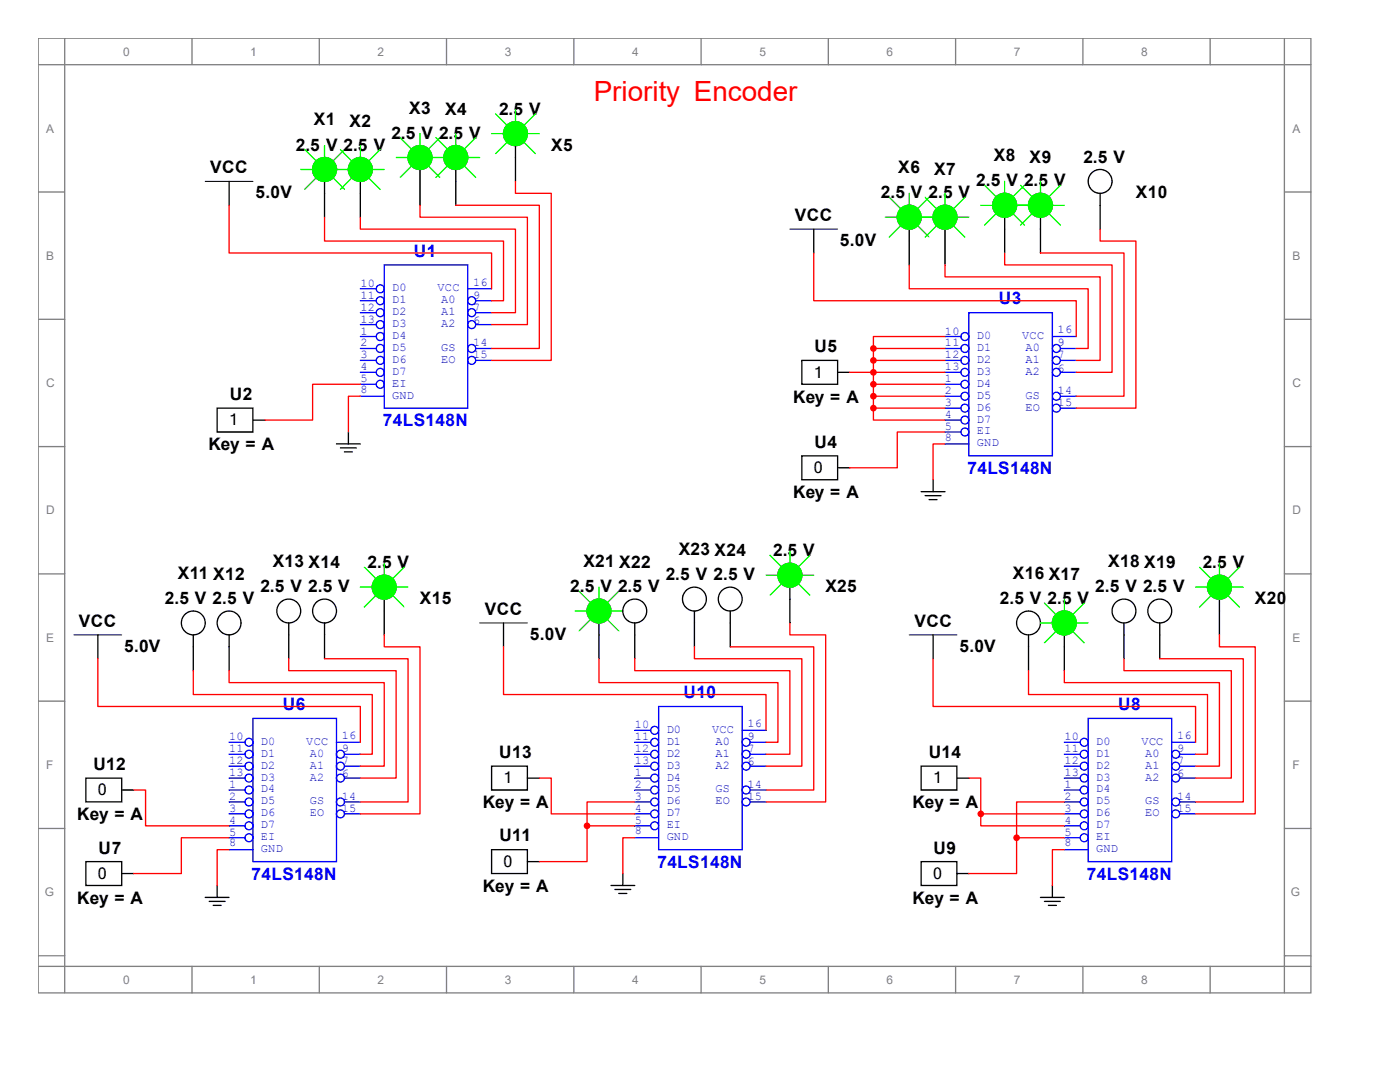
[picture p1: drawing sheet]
<svg xmlns="http://www.w3.org/2000/svg" width="279mm" height="216mm" viewBox="0 0 279 216" stroke-linecap="round" stroke-linejoin="round" font-family="sans-serif">
<g fill="none" stroke="#808080" stroke-width=".26">
<path d="M7.6 7.6h254v190.5h-254zM7.6 12.9h254M12.9 7.6v190.5M38.3 7.6v5.3M63.7 7.6v5.3M89.1 7.6v5.3M114.5 7.6v5.3M139.9 7.6v5.3M165.3 7.6v5.3M190.7 7.6v5.3M216.1 7.6v5.3M241.5 7.6v5.3"/>
<path d="M256.3 7.6v190.5M7.6 38.3h5.3M256.3 38.3h5.3M7.6 63.7h5.3M256.3 63.7h5.3M7.6 89.1h5.3M256.3 89.1h5.3M7.6 114.5h5.3M256.3 114.5h5.3M7.6 139.9h5.3M256.3 139.9h5.3M7.6 165.3h5.3"/>
<path d="M256.3 165.3h5.3M7.6 190.7h5.3M7.6 192.8h254M38.3 192.8v5.3M63.7 192.8v5.3M89.1 192.8v5.3M114.5 192.8v5.3M139.9 192.8v5.3M165.3 192.8v5.3M190.7 192.8v5.3M216.1 192.8v5.3M241.5 192.8v5.3"/>
<path d="M256.3 190.7h5.3"/>
</g>
<path d="M76.7 52.9h16.6v28.5h-16.6z" fill="none" stroke="#00f" stroke-width=".26"/>
<g fill="none" stroke="#00f" stroke-width=".26">
<path d="M94.9 60h3.2"/>
<circle cx="94.1" cy="60" r=".79"/>
</g>
<g fill="none" stroke="#00f" stroke-width=".26">
<path d="M94.9 62.4h3.2"/>
<circle cx="94.1" cy="62.4" r=".79"/>
</g>
<g fill="none" stroke="#00f" stroke-width=".26">
<path d="M94.9 64.8h3.2"/>
<circle cx="94.1" cy="64.8" r=".79"/>
</g>
<g fill="none" stroke="#00f" stroke-width=".26">
<path d="M94.9 69.5h3.2"/>
<circle cx="94.1" cy="69.5" r=".79"/>
</g>
<g fill="none" stroke="#00f" stroke-width=".26">
<path d="M71.9 64.8h3.2"/>
<circle cx="75.9" cy="64.8" r=".79"/>
</g>
<g fill="none" stroke="#00f" stroke-width=".26">
<path d="M71.9 67.2h3.2"/>
<circle cx="75.9" cy="67.2" r=".79"/>
</g>
<g fill="none" stroke="#00f" stroke-width=".26">
<path d="M71.9 69.5h3.2"/>
<circle cx="75.9" cy="69.5" r=".79"/>
</g>
<g fill="none" stroke="#00f" stroke-width=".26">
<path d="M71.9 62.4h3.2"/>
<circle cx="75.9" cy="62.4" r=".79"/>
</g>
<g fill="none" stroke="#00f" stroke-width=".26">
<path d="M71.9 60h3.2"/>
<circle cx="75.9" cy="60" r=".79"/>
</g>
<g fill="none" stroke="#00f" stroke-width=".26">
<path d="M71.9 57.6h3.2"/>
<circle cx="75.9" cy="57.6" r=".79"/>
</g>
<g fill="none" stroke="#00f" stroke-width=".26">
<path d="M71.9 74.3h3.2"/>
<circle cx="75.9" cy="74.3" r=".79"/>
</g>
<g fill="none" stroke="#00f" stroke-width=".26">
<path d="M71.9 71.9h3.2"/>
<circle cx="75.9" cy="71.9" r=".79"/>
</g>
<g fill="none" stroke="#00f" stroke-width=".26">
<path d="M71.9 76.7h3.2"/>
<circle cx="75.9" cy="76.7" r=".79"/>
</g>
<g fill="none" stroke="#00f" stroke-width=".26">
<path d="M94.9 71.9h3.2"/>
<circle cx="94.1" cy="71.9" r=".79"/>
</g>
<path d="M71.9 79.1h4.8" fill="none" stroke="#00f" stroke-width=".26"/>
<path d="M93.3 57.6h4.8M193.4 62.4h16.6v28.6h-16.6z" fill="none" stroke="#00f" stroke-width=".26"/>
<g fill="none" stroke="#000" stroke-width=".26">
<path d="M45.7 36.2v4.8M64.8 36.2v7.1M71.9 36.2v7.1M83.8 33.8v7.2M91 33.8v7.2M102.9 29.1v7.1M43.3 81.4h7.2v4.8h-7.2zM50.5 83.8h2.4M67.2 88.6h4.7M67.9 89.4h3.2M68.7 90.2h1.6M69.5 86.2v2.4"/>
<circle cx="64.8" cy="33.8" r="2.38"/>
<circle cx="71.9" cy="33.8" r="2.38"/>
<circle cx="83.8" cy="31.4" r="2.38"/>
<circle cx="91" cy="31.4" r="2.38"/>
<circle cx="102.9" cy="26.7" r="2.38"/>
</g>
<path d="M41 36.2h9.5" fill="none" stroke="#000" stroke-width=".2"/>
<path d="M102.9 36.2v2.4h7.1v33.3h-11.9M45.7 41v9.5h52.4v7.1M64.8 43.3v4.8h35.7v11.9h-2.4M71.9 43.3v2.4h31v16.7h-4.8M83.8 41v2.3h21.5v21.5h-7.2M91 41h16.6v28.5h-9.5M71.9 79.1h-2.4v7.1M71.9 76.7h-9.5v7.1h-9.5" fill="none" stroke="#f00" stroke-width=".26"/>
<g fill="none" stroke="#0f0" stroke-width=".26">
<path d="M60 33.8h2.4M60.8 29.8l2.4 2.4M63.2 35.4l-2.4 2.4M64.8 29.1v2.3M66.4 35.4l2.3 2.4M67.2 33.8h2.3M67.9 29.8l2.4 2.4M68.7 29.8l-2.3 2.4M70.3 35.4l-2.4 2.4M71.9 29.1v2.3M73.5 35.4l2.4 2.4M74.3 33.8h2.4"/>
<path d="M75.9 29.8l-2.4 2.4M79.1 31.4h2.3M79.9 27.5l2.3 2.3M82.2 33l-2.3 2.4M83.8 26.7v2.4M85.4 33l2.4 2.4M86.2 31.4h2.4M87 27.5l2.4 2.3M87.8 27.5l-2.4 2.3M89.4 33l-2.4 2.4M91 26.7v2.4M92.6 33l2.3 2.4"/>
<path d="M93.3 31.4h2.4M94.9 27.5l-2.3 2.3M98.1 26.7h2.4M98.9 22.7l2.4 2.4M101.3 28.3l-2.4 2.3M102.9 21.9v2.4M104.5 28.3l2.3 2.3M105.3 26.7h2.3M106.8 22.7l-2.3 2.4"/>
</g>
<g fill="#0f0" stroke="#0f0" stroke-width=".26">
<circle cx="64.8" cy="33.8" r="2.38"/>
<circle cx="71.9" cy="33.8" r="2.38"/>
<circle cx="83.8" cy="31.4" r="2.38"/>
<circle cx="91" cy="31.4" r="2.38"/>
<circle cx="102.9" cy="26.7" r="2.38"/>
</g>
<g fill="none" stroke="#00f" stroke-width=".26">
<path d="M211.6 69.5h3.2"/>
<circle cx="210.8" cy="69.5" r=".79"/>
</g>
<g fill="none" stroke="#00f" stroke-width=".26">
<path d="M211.6 71.9h3.2"/>
<circle cx="210.8" cy="71.9" r=".79"/>
</g>
<g fill="none" stroke="#00f" stroke-width=".26">
<path d="M211.6 74.3h3.2"/>
<circle cx="210.8" cy="74.3" r=".79"/>
</g>
<g fill="none" stroke="#00f" stroke-width=".26">
<path d="M211.6 79.1h3.2"/>
<circle cx="210.8" cy="79.1" r=".79"/>
</g>
<g fill="none" stroke="#00f" stroke-width=".26">
<path d="M188.6 74.3h3.2"/>
<circle cx="192.6" cy="74.3" r=".79"/>
</g>
<g fill="none" stroke="#00f" stroke-width=".26">
<path d="M188.6 76.7h3.2"/>
<circle cx="192.6" cy="76.7" r=".79"/>
</g>
<g fill="none" stroke="#00f" stroke-width=".26">
<path d="M188.6 79.1h3.2"/>
<circle cx="192.6" cy="79.1" r=".79"/>
</g>
<g fill="none" stroke="#00f" stroke-width=".26">
<path d="M188.6 71.9h3.2"/>
<circle cx="192.6" cy="71.9" r=".79"/>
</g>
<g fill="none" stroke="#00f" stroke-width=".26">
<path d="M188.6 69.5h3.2"/>
<circle cx="192.6" cy="69.5" r=".79"/>
</g>
<g fill="none" stroke="#00f" stroke-width=".26">
<path d="M188.6 67.2h3.2"/>
<circle cx="192.6" cy="67.2" r=".79"/>
</g>
<g fill="none" stroke="#00f" stroke-width=".26">
<path d="M188.6 83.8h3.2"/>
<circle cx="192.6" cy="83.8" r=".79"/>
</g>
<g fill="none" stroke="#00f" stroke-width=".26">
<path d="M188.6 81.4h3.2"/>
<circle cx="192.6" cy="81.4" r=".79"/>
</g>
<g fill="none" stroke="#00f" stroke-width=".26">
<path d="M188.6 86.2h3.2"/>
<circle cx="192.6" cy="86.2" r=".79"/>
</g>
<g fill="none" stroke="#00f" stroke-width=".26">
<path d="M211.6 81.4h3.2"/>
<circle cx="210.8" cy="81.4" r=".79"/>
</g>
<path d="M188.6 88.6h4.8" fill="none" stroke="#00f" stroke-width=".26"/>
<path d="M210 67.2h4.8M217.2 143.4h16.6v28.5h-16.6z" fill="none" stroke="#00f" stroke-width=".26"/>
<g fill="none" stroke="#000" stroke-width=".26">
<path d="M219.6 38.6v7.1M162.4 45.7v4.8M181.5 45.7v7.2M188.6 45.7v7.2M200.5 43.3v7.2M207.6 43.3v7.2M160 71.9h7.2v4.8h-7.2zM167.2 74.3h2.3M160 91h7.2v4.7h-7.2zM167.2 93.3h2.3M183.8 98.1h4.8M184.6 98.9h3.2"/>
<path d="M185.4 99.7h1.6M186.2 95.7v2.4"/>
<circle cx="219.6" cy="36.2" r="2.38"/>
<circle cx="181.5" cy="43.3" r="2.38"/>
<circle cx="188.6" cy="43.3" r="2.38"/>
<circle cx="200.5" cy="41" r="2.38"/>
<circle cx="207.6" cy="41" r="2.38"/>
</g>
<path d="M157.6 45.7h9.6" fill="none" stroke="#000" stroke-width=".2"/>
<g fill="none" stroke="#0f0" stroke-width=".26">
<path d="M177.5 39.4l2.4 2.4M181.5 38.6v2.4M184.6 39.4l2.4 2.4M185.4 39.4l-2.4 2.4M188.6 38.6v2.4M192.6 39.4l-2.4 2.4M196.5 37l2.4 2.4M200.5 36.2v2.4M203.7 37l2.4 2.4M204.5 37l-2.4 2.4M207.6 36.2v2.4M211.6 37l-2.4 2.4"/>
<path d="M176.7 43.3h2.4M179.9 44.9l-2.4 2.4M183 44.9l2.4 2.4M183.8 43.3h2.4M187 44.9l-2.4 2.4M190.2 44.9l2.4 2.4M191 43.3h2.4M195.7 41h2.4M198.9 42.5l-2.4 2.4M202.1 42.5l2.4 2.4M202.9 41h2.4M206.1 42.5l-2.4 2.4"/>
<path d="M209.2 42.5l2.4 2.4M210 41h2.4"/>
</g>
<g fill="#0f0" stroke="#0f0" stroke-width=".26">
<circle cx="181.5" cy="43.3" r="2.38"/>
<circle cx="188.6" cy="43.3" r="2.38"/>
<circle cx="200.5" cy="41" r="2.38"/>
<circle cx="207.6" cy="41" r="2.38"/>
</g>
<g fill="none" stroke="#f00" stroke-width=".26">
<path d="M162.4 50.5v9.5h52.4v7.2M181.5 52.9v4.7h35.7v11.9h-2.4M188.6 52.9v2.3h31v16.7h-4.8M200.5 50.5v2.4h21.4v21.4h-7.1M207.6 50.5h16.7v28.6h-9.5M219.6 45.7v2.4h7.1v33.3h-11.9M169.5 74.3h19.1M174.3 69.5h14.3M174.3 69.5v11.9M174.3 71.9h14.3M174.3 76.7h14.3M174.3 79.1h14.3"/>
<path d="M188.6 67.2h-14.3v2.3M174.3 81.4v2.4h14.3M174.3 81.4h14.3M188.6 88.6h-2.4v7.1M188.6 86.2h-9.5v7.1h-9.6"/>
</g>
<g fill="#f00" stroke="#f00" stroke-width=".26">
<circle cx="174.3" cy="74.3" r=".53"/>
<circle cx="174.3" cy="69.5" r=".53"/>
<circle cx="174.3" cy="71.9" r=".53"/>
<circle cx="174.3" cy="76.7" r=".53"/>
<circle cx="174.3" cy="79.1" r=".53"/>
<circle cx="174.3" cy="81.4" r=".53"/>
</g>
<g fill="none" stroke="#00f" stroke-width=".26">
<path d="M235.4 150.5h3.2"/>
<circle cx="234.6" cy="150.5" r=".79"/>
</g>
<g fill="none" stroke="#00f" stroke-width=".26">
<path d="M235.4 152.9h3.2"/>
<circle cx="234.6" cy="152.9" r=".79"/>
</g>
<g fill="none" stroke="#00f" stroke-width=".26">
<path d="M235.4 155.3h3.2"/>
<circle cx="234.6" cy="155.3" r=".79"/>
</g>
<g fill="none" stroke="#00f" stroke-width=".26">
<path d="M235.4 160h3.2"/>
<circle cx="234.6" cy="160" r=".79"/>
</g>
<g fill="none" stroke="#00f" stroke-width=".26">
<path d="M212.4 155.3h3.2"/>
<circle cx="216.4" cy="155.3" r=".79"/>
</g>
<g fill="none" stroke="#00f" stroke-width=".26">
<path d="M212.4 157.6h3.2"/>
<circle cx="216.4" cy="157.6" r=".79"/>
</g>
<g fill="none" stroke="#00f" stroke-width=".26">
<path d="M212.4 160h3.2"/>
<circle cx="216.4" cy="160" r=".79"/>
</g>
<g fill="none" stroke="#00f" stroke-width=".26">
<path d="M212.4 152.9h3.2"/>
<circle cx="216.4" cy="152.9" r=".79"/>
</g>
<g fill="none" stroke="#00f" stroke-width=".26">
<path d="M212.4 150.5h3.2"/>
<circle cx="216.4" cy="150.5" r=".79"/>
</g>
<g fill="none" stroke="#00f" stroke-width=".26">
<path d="M212.4 148.1h3.2"/>
<circle cx="216.4" cy="148.1" r=".79"/>
</g>
<g fill="none" stroke="#00f" stroke-width=".26">
<path d="M212.4 164.8h3.2"/>
<circle cx="216.4" cy="164.8" r=".79"/>
</g>
<g fill="none" stroke="#00f" stroke-width=".26">
<path d="M212.4 162.4h3.2"/>
<circle cx="216.4" cy="162.4" r=".79"/>
</g>
<g fill="none" stroke="#00f" stroke-width=".26">
<path d="M212.4 167.2h3.2"/>
<circle cx="216.4" cy="167.2" r=".79"/>
</g>
<g fill="none" stroke="#00f" stroke-width=".26">
<path d="M235.4 162.4h3.2"/>
<circle cx="234.6" cy="162.4" r=".79"/>
</g>
<path d="M212.4 169.5h4.8" fill="none" stroke="#00f" stroke-width=".26"/>
<path d="M50.5 143.4h16.7v28.5h-16.7zM233.8 148.1h4.8" fill="none" stroke="#00f" stroke-width=".26"/>
<g fill="none" stroke="#000" stroke-width=".26">
<path d="M243.4 119.5v7.2M186.2 126.7v4.7M205.3 126.7v7.1M212.4 126.7v7.1M224.3 124.3v7.1M231.5 124.3v7.1M183.8 171.9h7.2v4.8h-7.2zM191 174.3h2.4M207.6 179.1h4.8M208.4 179.9h3.2M210 176.7v2.4M209.2 180.7h1.6"/>
<circle cx="243.4" cy="117.2" r="2.38"/>
<circle cx="205.3" cy="124.3" r="2.38"/>
<circle cx="212.4" cy="124.3" r="2.38"/>
<circle cx="224.3" cy="121.9" r="2.38"/>
<circle cx="231.5" cy="121.9" r="2.38"/>
</g>
<path d="M181.5 126.7h9.5" fill="none" stroke="#000" stroke-width=".2"/>
<g fill="none" stroke="#0f0" stroke-width=".26">
<path d="M212.4 119.5v2.4M238.6 117.2h2.4M239.4 113.2l2.4 2.4M241.8 118.7l-2.4 2.4M243.4 112.4v2.4M245 118.7l2.3 2.4M245.7 117.2h2.4M247.3 113.2l-2.3 2.4M207.6 124.3h2.4M208.4 120.3l2.4 2.4M210.8 125.9l-2.4 2.4M214 125.9l2.4 2.4"/>
<path d="M214.8 124.3h2.4M216.4 120.3l-2.4 2.4"/>
</g>
<g fill="#0f0" stroke="#0f0" stroke-width=".26">
<circle cx="212.4" cy="124.3" r="2.38"/>
<circle cx="243.4" cy="117.2" r="2.38"/>
</g>
<path d="M186.2 131.4v9.6h52.4v7.1M205.3 133.8v4.8h35.7v11.9h-2.4M212.4 133.8v2.4h31v16.7h-4.8M224.3 131.4v2.4h21.4v21.5h-7.1M231.5 131.4h16.6v28.6h-9.5M243.4 126.7v2.4h7.1v33.3h-11.9M212.4 169.5h-2.4v7.2" fill="none" stroke="#f00" stroke-width=".26"/>
<g fill="none" stroke="#00f" stroke-width=".26">
<path d="M68.7 150.5h3.2"/>
<circle cx="67.9" cy="150.5" r=".79"/>
</g>
<g fill="none" stroke="#00f" stroke-width=".26">
<path d="M68.7 152.9h3.2"/>
<circle cx="67.9" cy="152.9" r=".79"/>
</g>
<g fill="none" stroke="#00f" stroke-width=".26">
<path d="M68.7 155.3h3.2"/>
<circle cx="67.9" cy="155.3" r=".79"/>
</g>
<g fill="none" stroke="#00f" stroke-width=".26">
<path d="M68.7 160h3.2"/>
<circle cx="67.9" cy="160" r=".79"/>
</g>
<g fill="none" stroke="#00f" stroke-width=".26">
<path d="M45.7 155.3h3.2"/>
<circle cx="49.7" cy="155.3" r=".79"/>
</g>
<g fill="none" stroke="#00f" stroke-width=".26">
<path d="M45.7 157.6h3.2"/>
<circle cx="49.7" cy="157.6" r=".79"/>
</g>
<g fill="none" stroke="#00f" stroke-width=".26">
<path d="M45.7 160h3.2"/>
<circle cx="49.7" cy="160" r=".79"/>
</g>
<g fill="none" stroke="#00f" stroke-width=".26">
<path d="M45.7 152.9h3.2"/>
<circle cx="49.7" cy="152.9" r=".79"/>
</g>
<g fill="none" stroke="#00f" stroke-width=".26">
<path d="M45.7 150.5h3.2"/>
<circle cx="49.7" cy="150.5" r=".79"/>
</g>
<g fill="none" stroke="#00f" stroke-width=".26">
<path d="M45.7 148.1h3.2"/>
<circle cx="49.7" cy="148.1" r=".79"/>
</g>
<g fill="none" stroke="#00f" stroke-width=".26">
<path d="M45.7 164.8h3.2"/>
<circle cx="49.7" cy="164.8" r=".79"/>
</g>
<g fill="none" stroke="#00f" stroke-width=".26">
<path d="M45.7 162.4h3.2"/>
<circle cx="49.7" cy="162.4" r=".79"/>
</g>
<g fill="none" stroke="#00f" stroke-width=".26">
<path d="M45.7 167.2h3.2"/>
<circle cx="49.7" cy="167.2" r=".79"/>
</g>
<g fill="none" stroke="#00f" stroke-width=".26">
<path d="M68.7 162.4h3.2"/>
<circle cx="67.9" cy="162.4" r=".79"/>
</g>
<path d="M45.7 169.5h4.8" fill="none" stroke="#00f" stroke-width=".26"/>
<path d="M67.2 148.1h4.7M131.4 141h16.7v28.5h-16.7z" fill="none" stroke="#00f" stroke-width=".26"/>
<g fill="none" stroke="#000" stroke-width=".26">
<path d="M76.7 119.5v7.2M19.5 126.7v4.7M38.6 126.7v7.1M45.7 126.7v7.1M57.6 124.3v7.1M64.8 124.3v7.1M17.1 171.9h7.2v4.8h-7.2zM24.3 174.3h2.4M41 179.1h4.7M41.8 179.9h3.1M43.3 176.7v2.4M42.5 180.7h1.6"/>
<circle cx="76.7" cy="117.2" r="2.38"/>
<circle cx="38.6" cy="124.3" r="2.38"/>
<circle cx="45.7" cy="124.3" r="2.38"/>
<circle cx="57.6" cy="121.9" r="2.38"/>
<circle cx="64.8" cy="121.9" r="2.38"/>
</g>
<path d="M14.8 126.7h9.5" fill="none" stroke="#000" stroke-width=".2"/>
<path d="M71.9 117.2h2.4M72.7 113.2l2.4 2.4M75.1 118.7l-2.4 2.4M76.7 112.4v2.4M78.3 118.7l2.3 2.4M79.1 117.2h2.3M80.6 113.2l-2.3 2.4" fill="none" stroke="#0f0" stroke-width=".26"/>
<circle cx="76.7" cy="117.2" r="2.38" fill="#0f0" stroke="#0f0" stroke-width=".26"/>
<path d="M19.5 131.4v9.6h52.4v7.1M38.6 133.8v4.8h35.7v11.9h-2.4M45.7 133.8v2.4h31v16.7h-4.8M57.6 131.4v2.4h21.5v21.5h-7.2M64.8 131.4h16.6v28.6h-9.5M76.7 126.7v2.4h7.1v33.3h-11.9M45.7 169.5h-2.4v7.2M45.7 167.2h-9.5v7.1h-9.5" fill="none" stroke="#f00" stroke-width=".26"/>
<g fill="none" stroke="#00f" stroke-width=".26">
<path d="M149.7 148.1h3.2"/>
<circle cx="148.9" cy="148.1" r=".79"/>
</g>
<g fill="none" stroke="#00f" stroke-width=".26">
<path d="M149.7 150.5h3.2"/>
<circle cx="148.9" cy="150.5" r=".79"/>
</g>
<g fill="none" stroke="#00f" stroke-width=".26">
<path d="M149.7 152.9h3.2"/>
<circle cx="148.9" cy="152.9" r=".79"/>
</g>
<g fill="none" stroke="#00f" stroke-width=".26">
<path d="M149.7 157.6h3.2"/>
<circle cx="148.9" cy="157.6" r=".79"/>
</g>
<g fill="none" stroke="#00f" stroke-width=".26">
<path d="M126.7 152.9h3.2"/>
<circle cx="130.7" cy="152.9" r=".79"/>
</g>
<g fill="none" stroke="#00f" stroke-width=".26">
<path d="M126.7 155.3h3.2"/>
<circle cx="130.7" cy="155.3" r=".79"/>
</g>
<g fill="none" stroke="#00f" stroke-width=".26">
<path d="M126.7 157.6h3.2"/>
<circle cx="130.7" cy="157.6" r=".79"/>
</g>
<g fill="none" stroke="#00f" stroke-width=".26">
<path d="M126.7 150.5h3.2"/>
<circle cx="130.7" cy="150.5" r=".79"/>
</g>
<g fill="none" stroke="#00f" stroke-width=".26">
<path d="M126.7 148.1h3.2"/>
<circle cx="130.7" cy="148.1" r=".79"/>
</g>
<g fill="none" stroke="#00f" stroke-width=".26">
<path d="M126.7 145.7h3.2"/>
<circle cx="130.7" cy="145.7" r=".79"/>
</g>
<g fill="none" stroke="#00f" stroke-width=".26">
<path d="M126.7 162.4h3.2"/>
<circle cx="130.7" cy="162.4" r=".79"/>
</g>
<g fill="none" stroke="#00f" stroke-width=".26">
<path d="M126.7 160h3.2"/>
<circle cx="130.7" cy="160" r=".79"/>
</g>
<g fill="none" stroke="#00f" stroke-width=".26">
<path d="M126.7 164.8h3.2"/>
<circle cx="130.7" cy="164.8" r=".79"/>
</g>
<g fill="none" stroke="#00f" stroke-width=".26">
<path d="M149.7 160h3.2"/>
<circle cx="148.9" cy="160" r=".79"/>
</g>
<path d="M126.7 167.2h4.7" fill="none" stroke="#00f" stroke-width=".26"/>
<path d="M148.1 145.7h4.8" fill="none" stroke="#00f" stroke-width=".26"/>
<g fill="none" stroke="#000" stroke-width=".26">
<path d="M157.6 117.2v7.1M100.5 124.3v4.8M119.5 124.3v7.1M126.7 124.3v7.1M138.6 121.9v7.2M145.7 121.9v7.2M17.1 155.3h7.2v4.7h-7.2zM24.3 157.6h2.4M98.1 152.9h7.2v4.7h-7.2zM105.3 155.3h2.3M183.8 152.9h7.2v4.7h-7.2zM191 155.3h2.4"/>
<path d="M98.1 169.5h7.2v4.8h-7.2zM105.3 171.9h2.3M121.9 176.7h4.8M122.7 177.5h3.2M123.5 178.3h1.6M124.3 174.3v2.4"/>
<circle cx="138.6" cy="119.5" r="2.38"/>
<circle cx="145.7" cy="119.5" r="2.38"/>
<circle cx="157.6" cy="114.8" r="2.38"/>
<circle cx="119.5" cy="121.9" r="2.38"/>
<circle cx="126.7" cy="121.9" r="2.38"/>
</g>
<path d="M95.7 124.3h9.6" fill="none" stroke="#000" stroke-width=".2"/>
<g fill="none" stroke="#0f0" stroke-width=".26">
<path d="M115.6 118l2.4 2.3M119.5 117.2v2.3M123.5 118l-2.4 2.3M152.9 114.8h2.4M153.7 110.8l2.4 2.4M156.1 116.4l-2.4 2.3M157.6 110v2.4M159.2 116.4l2.4 2.3M160 114.8h2.4M161.6 110.8l-2.4 2.4M114.8 121.9h2.4M118 123.5l-2.4 2.4"/>
<path d="M121.1 123.5l2.4 2.4M121.9 121.9h2.4"/>
</g>
<g fill="#0f0" stroke="#0f0" stroke-width=".26">
<circle cx="119.5" cy="121.9" r="2.38"/>
<circle cx="157.6" cy="114.8" r="2.38"/>
</g>
<g fill="none" stroke="#f00" stroke-width=".26">
<path d="M100.5 129.1v9.5h52.4v7.1M119.5 131.4v4.8h35.8v11.9h-2.4M126.7 131.4v2.4h30.9v16.7h-4.7M138.6 129.1v2.3h21.4v21.5h-7.1M145.7 129.1h16.7v28.5h-9.5M157.6 124.3v2.4h7.2v33.3h-11.9M26.7 157.6h2.4v7.2h16.6M107.6 155.3h2.4v7.1h16.7M193.4 155.3h2.3v7.1M117.2 164.8v7.1h-9.6M117.2 164.8h9.5M126.7 167.2h-2.4v7.1"/>
<path d="M126.7 160h-9.5v4.8M195.7 162.4v2.4h16.7M195.7 162.4h16.7M202.9 167.2v7.1h-9.5M202.9 167.2h9.5M212.4 160h-9.5v7.2"/>
</g>
<g fill="#f00" stroke="#f00" stroke-width=".26">
<circle cx="117.2" cy="164.8" r=".53"/>
<circle cx="202.9" cy="167.2" r=".53"/>
<circle cx="195.7" cy="162.4" r=".53"/>
</g>
<text font-size="5.6" fill="#f00" x="118.5" y="20.1">Priority Encoder</text>
<g font-size="3.4">
<text x="81.7" y="22.6">X3</text>
<text x="88.8" y="22.9">X4</text>
<text x="99.6" y="22.9">2.5 V</text>
<text x="62.6" y="25">X1</text>
<text x="69.8" y="25.3">X2</text>
<text x="78.1" y="27.7">2.5 V 2.5 V</text>
<text x="42" y="34.5">VCC</text>
<text x="59.1" y="30.1">2.5 V 2.5 V</text>
<text x="110" y="30.1">X5</text>
<text x="179.3" y="34.5">X6</text>
<text x="186.4" y="34.8">X7</text>
<text x="198.3" y="32.2">X8</text>
<text x="205.5" y="32.4">X9</text>
<text x="216.2" y="32.4">2.5 V</text>
<text x="51" y="39.6">5.0V</text>
<text x="175.8" y="39.6">2.5 V 2.5 V</text>
<text x="194.8" y="37.2">2.5 V 2.5 V</text>
<text x="226.7" y="39.6">X10</text>
<text x="158.6" y="44.1">VCC</text>
<text x="167.6" y="49.1">5.0V</text>
<text x="162.6" y="70.3">U5</text>
<text x="45.8" y="79.8">U2</text>
<text x="158.3" y="80.3">Key = A</text>
<text x="41.6" y="89.9">Key = A</text>
<text x="162.6" y="89.3">U4</text>
<text x="158.3" y="99.4">Key = A</text>
<text x="54.4" y="113.2">X13 X14</text>
<text x="73.3" y="113.4">2.5 V</text>
<text x="116.4" y="113.2">X21 X22</text>
<text x="135.5" y="110.7">X23 X24</text>
<text x="154.3" y="111">2.5 V</text>
<text x="221.2" y="113.2">X18 X19</text>
<text x="240" y="113.4">2.5 V</text>
<text x="35.5" y="115.5">X11 X12</text>
<text x="52" y="118.2">2.5 V 2.5 V</text>
<text x="113.8" y="118.2">2.5 V 2.5 V</text>
<text x="132.9" y="115.8">2.5 V 2.5 V</text>
<text x="164.7" y="118.2">X25</text>
<text x="202.1" y="115.5">X16 X17</text>
<text x="218.6" y="118.2">2.5 V 2.5 V</text>
<text x="15.7" y="125.1">VCC</text>
<text x="32.9" y="120.6">2.5 V 2.5 V</text>
<text x="83.8" y="120.6">X15</text>
<text x="96.8" y="122.7">VCC</text>
<text x="182.5" y="125.1">VCC</text>
<text x="199.5" y="120.6">2.5 V 2.5 V</text>
<text x="250.4" y="120.6">X20</text>
<text x="24.8" y="130.1">5.0V</text>
<text x="105.7" y="127.7">5.0V</text>
<text x="191.5" y="130.1">5.0V</text>
<text x="18.7" y="153.6">U12</text>
<text x="99.6" y="151.3">U13</text>
<text x="185.3" y="151.3">U14</text>
<text x="96.4" y="161.3">Key = A</text>
<text x="182.1" y="161.3">Key = A</text>
<text x="15.4" y="163.7">Key = A</text>
<text x="99.7" y="167.9">U11</text>
<text x="19.7" y="170.3">U7</text>
<text x="186.3" y="170.3">U9</text>
<text x="96.4" y="178">Key = A</text>
<text x="15.4" y="180.3">Key = A</text>
<text x="182.1" y="180.3">Key = A</text>
</g>
<g font-size="3.4" fill="#00f">
<text x="82.6" y="51.2">U1</text>
<text x="199.3" y="60.7">U3</text>
<text x="76.4" y="85.1">74LS148N</text>
<text x="193.1" y="94.6">74LS148N</text>
<text x="56.4" y="141.7">U6</text>
<text x="136.4" y="139.3">U10</text>
<text x="223.1" y="141.7">U8</text>
<text x="131.2" y="173.2">74LS148N</text>
<text x="50.2" y="175.6">74LS148N</text>
<text x="216.9" y="175.6">74LS148N</text>
</g>
<g font-size="3.2">
<text x="162.4" y="75.4">1</text>
<text x="45.7" y="84.9">1</text>
<text x="162.4" y="94.4">0</text>
<text x="19.5" y="158.7">0</text>
<text x="100.5" y="156.3">1</text>
<text x="186.2" y="156.3">1</text>
<text x="100.5" y="173">0</text>
<text x="19.5" y="175.4">0</text>
<text x="186.2" y="175.4">0</text>
</g>
<g font-size="2.4" fill="#808080">
<text x="24.6" y="11.1">0</text>
<text x="50" y="11.1">1</text>
<text x="75.4" y="11.1">2</text>
<text x="100.8" y="11.1">3</text>
<text x="126.2" y="11.1">4</text>
<text x="151.6" y="11.1">5</text>
<text x="177" y="11.1">6</text>
<text x="202.4" y="11.1">7</text>
<text x="227.8" y="11.1">8</text>
<text x="9.2" y="26.5">A</text>
<text x="257.9" y="26.5">A</text>
<text x="9.2" y="51.9">B</text>
<text x="257.9" y="51.9">B</text>
<text x="9.2" y="77.3">C</text>
<text x="257.9" y="77.3">C</text>
<text x="9.2" y="102.7">D</text>
<text x="257.9" y="102.7">D</text>
<text x="9.2" y="128.1">E</text>
<text x="257.9" y="128.1">E</text>
<text x="9.2" y="153.5">F</text>
<text x="257.9" y="153.5">F</text>
<text x="8.9" y="178.9">G</text>
<text x="257.6" y="178.9">G</text>
<text x="24.6" y="196.3">0</text>
<text x="50" y="196.3">1</text>
<text x="75.4" y="196.3">2</text>
<text x="100.8" y="196.3">3</text>
<text x="126.2" y="196.3">4</text>
<text x="151.6" y="196.3">5</text>
<text x="177" y="196.3">6</text>
<text x="202.4" y="196.3">7</text>
<text x="227.8" y="196.3">8</text>
</g>
<g font-size="2.4" fill="#00f">
<text x="71.9" y="59.6">11</text>
<text x="71.9" y="57.2">10</text>
<text x="78.3" y="58.1">D0</text>
<text x="87.3" y="58.1">VCC</text>
<text x="94.4" y="59.6">9</text>
<text x="94.4" y="57">16</text>
<text x="71.9" y="64.4">13</text>
<text x="71.9" y="62">12</text>
<text x="78.3" y="65.3">D3</text>
<text x="78.3" y="62.9">D2</text>
<text x="78.3" y="60.5">D1</text>
<text x="88" y="60.5">A0</text>
<text x="88" y="62.9">A1</text>
<text x="88" y="65.3">A2</text>
<text x="94.4" y="62">7</text>
<text x="94.4" y="64.6">6</text>
<text x="71.9" y="66.8">1</text>
<text x="71.9" y="69.1">2</text>
<text x="71.9" y="71.5">3</text>
<text x="78.3" y="67.6">D4</text>
<text x="78.3" y="70">D5</text>
<text x="88" y="70">GS</text>
<text x="94.4" y="69.1">14</text>
<text x="94.4" y="71.5">15</text>
<text x="188.6" y="71.5">12</text>
<text x="188.6" y="69.1">11</text>
<text x="188.6" y="66.8">10</text>
<text x="194.9" y="70">D1</text>
<text x="194.9" y="67.6">D0</text>
<text x="204" y="67.6">VCC</text>
<text x="204.7" y="70">A0</text>
<text x="211.1" y="69.1">9</text>
<text x="211.1" y="71.5">7</text>
<text x="211.1" y="66.5">16</text>
<text x="71.9" y="73.9">4</text>
<text x="71.9" y="76.3">5</text>
<text x="78.3" y="74.8">D7</text>
<text x="78.3" y="72.4">D6</text>
<text x="78.3" y="77.2">EI</text>
<text x="88" y="72.4">EO</text>
<text x="188.6" y="73.9">13</text>
<text x="188.6" y="76.3">1</text>
<text x="194.9" y="74.8">D3</text>
<text x="194.9" y="77.2">D4</text>
<text x="194.9" y="72.4">D2</text>
<text x="204.7" y="72.4">A1</text>
<text x="204.7" y="74.8">A2</text>
<text x="211.1" y="74.2">6</text>
<text x="71.9" y="78.4">8</text>
<text x="78.3" y="79.5">GND</text>
<text x="188.6" y="78.7">2</text>
<text x="188.6" y="83.4">4</text>
<text x="188.6" y="81">3</text>
<text x="194.9" y="79.5">D5</text>
<text x="194.9" y="81.9">D6</text>
<text x="204.7" y="79.5">GS</text>
<text x="204.7" y="81.9">EO</text>
<text x="211.1" y="78.7">14</text>
<text x="211.1" y="81">15</text>
<text x="188.6" y="85.8">5</text>
<text x="188.6" y="87.9">8</text>
<text x="194.9" y="84.3">D7</text>
<text x="194.9" y="86.7">EI</text>
<text x="194.9" y="89.1">GND</text>
<text x="45.7" y="147.7">10</text>
<text x="52.1" y="148.6">D0</text>
<text x="61.1" y="148.6">VCC</text>
<text x="68.2" y="147.4">16</text>
<text x="126.7" y="147.7">11</text>
<text x="126.7" y="145.3">10</text>
<text x="133.1" y="148.6">D1</text>
<text x="133.1" y="146.2">D0</text>
<text x="142.1" y="146.2">VCC</text>
<text x="142.8" y="148.6">A0</text>
<text x="149.2" y="147.7">9</text>
<text x="149.2" y="145.1">16</text>
<text x="212.4" y="147.7">10</text>
<text x="218.8" y="148.6">D0</text>
<text x="227.8" y="148.6">VCC</text>
<text x="234.9" y="147.4">16</text>
<text x="45.7" y="154.9">13</text>
<text x="45.7" y="152.5">12</text>
<text x="45.7" y="150.1">11</text>
<text x="52.1" y="155.7">D3</text>
<text x="52.1" y="153.4">D2</text>
<text x="52.1" y="151">D1</text>
<text x="61.8" y="151">A0</text>
<text x="61.8" y="153.4">A1</text>
<text x="61.8" y="155.7">A2</text>
<text x="68.2" y="150.1">9</text>
<text x="68.2" y="152.5">7</text>
<text x="68.2" y="155.1">6</text>
<text x="126.7" y="152.5">13</text>
<text x="126.7" y="154.9">1</text>
<text x="126.7" y="150.1">12</text>
<text x="133.1" y="153.4">D3</text>
<text x="133.1" y="155.7">D4</text>
<text x="133.1" y="151">D2</text>
<text x="142.8" y="151">A1</text>
<text x="142.8" y="153.4">A2</text>
<text x="149.2" y="150.1">7</text>
<text x="149.2" y="152.7">6</text>
<text x="212.4" y="154.9">13</text>
<text x="212.4" y="152.5">12</text>
<text x="212.4" y="150.1">11</text>
<text x="218.8" y="155.7">D3</text>
<text x="218.8" y="153.4">D2</text>
<text x="218.8" y="151">D1</text>
<text x="228.5" y="151">A0</text>
<text x="228.5" y="153.4">A1</text>
<text x="228.5" y="155.7">A2</text>
<text x="234.9" y="150.1">9</text>
<text x="234.9" y="152.5">7</text>
<text x="234.9" y="155.1">6</text>
<text x="45.7" y="157.2">1</text>
<text x="45.7" y="159.6">2</text>
<text x="52.1" y="158.1">D4</text>
<text x="52.1" y="160.5">D5</text>
<text x="61.8" y="160.5">GS</text>
<text x="68.2" y="159.6">14</text>
<text x="126.7" y="157.2">2</text>
<text x="126.7" y="159.6">3</text>
<text x="133.1" y="158.1">D5</text>
<text x="133.1" y="160.5">D6</text>
<text x="142.8" y="158.1">GS</text>
<text x="142.8" y="160.5">EO</text>
<text x="149.2" y="157.2">14</text>
<text x="149.2" y="159.6">15</text>
<text x="212.4" y="157.2">1</text>
<text x="212.4" y="159.6">2</text>
<text x="218.8" y="158.1">D4</text>
<text x="218.8" y="160.5">D5</text>
<text x="228.5" y="160.5">GS</text>
<text x="234.9" y="159.6">14</text>
<text x="45.7" y="164.4">4</text>
<text x="45.7" y="162">3</text>
<text x="45.7" y="166.8">5</text>
<text x="52.1" y="165.3">D7</text>
<text x="52.1" y="162.9">D6</text>
<text x="52.1" y="167.6">EI</text>
<text x="61.8" y="162.9">EO</text>
<text x="68.2" y="162">15</text>
<text x="126.7" y="162">4</text>
<text x="126.7" y="164.4">5</text>
<text x="126.7" y="166.5">8</text>
<text x="133.1" y="162.9">D7</text>
<text x="133.1" y="165.3">EI</text>
<text x="133.1" y="167.6">GND</text>
<text x="212.4" y="164.4">4</text>
<text x="212.4" y="162">3</text>
<text x="212.4" y="166.8">5</text>
<text x="218.8" y="165.3">D7</text>
<text x="218.8" y="162.9">D6</text>
<text x="218.8" y="167.6">EI</text>
<text x="228.5" y="162.9">EO</text>
<text x="234.9" y="162">15</text>
<text x="45.7" y="168.9">8</text>
<text x="52.1" y="170.1">GND</text>
<text x="212.4" y="168.9">8</text>
<text x="218.8" y="170.1">GND</text>
</g>
</svg>
